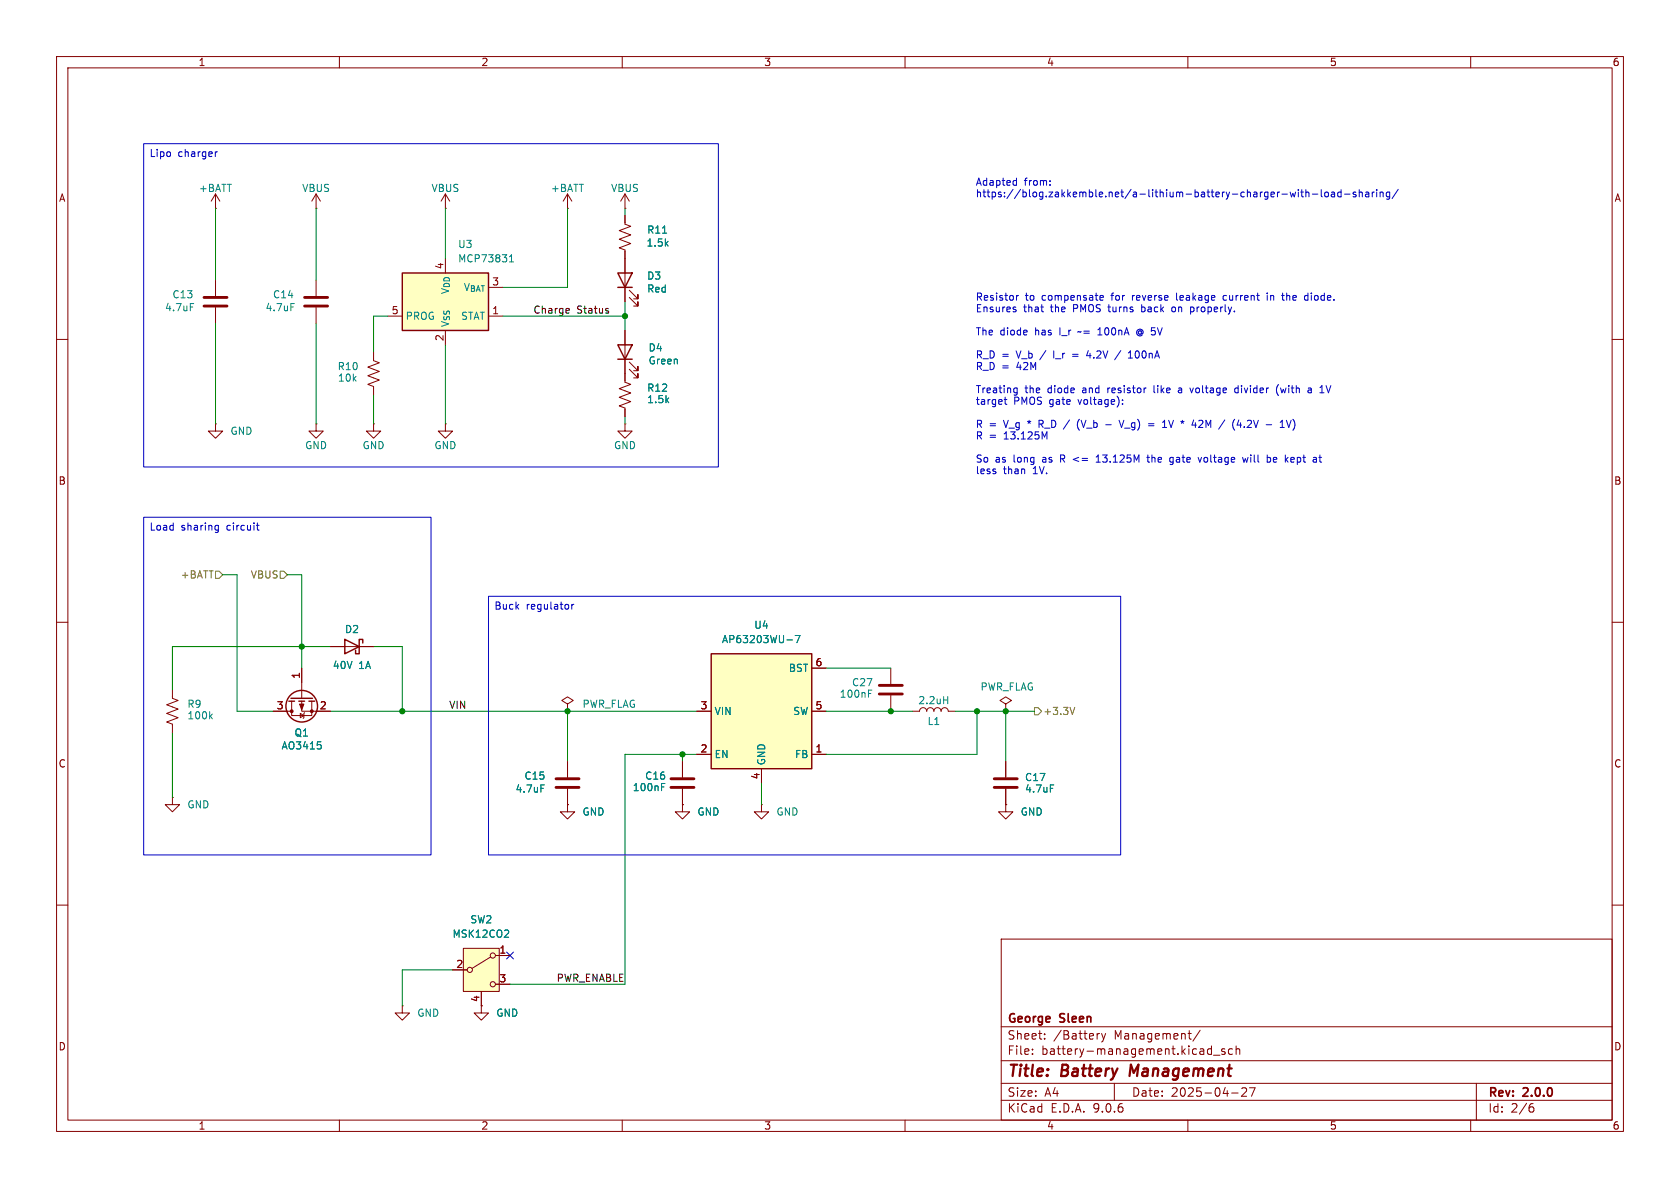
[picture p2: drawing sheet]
<svg xmlns="http://www.w3.org/2000/svg" width="297mm" height="210mm" viewBox="0 0 297 210" stroke-linecap="round" stroke-linejoin="round" font-family="sans-serif">
<path d="M0 0h297v210h-297z" fill="#fff" stroke="#fff" stroke-width=".18"/>
<g fill="none" stroke="#840000" stroke-width=".18">
<path d="M10 10h277v190h-277zM12 12h273v186h-273zM60 10v2M110 10v2M160 10v2M210 10v2M260 10v2M78.7 36.8h.1M78.7 34.3l-.7 1.3M78.7 34.3l.8 1.3M78.7 34.3v2.5M10 60h2"/>
<path d="M285 60h2M10 110h2M157.5 118.1v2.8M285 110h2M157.5 122.9v2.8M30.5 141v1.2h1.2l-1.2 1.3-1.3-1.3h1.3M30.5 141h.1M10 160h2M177 166h108v32h-108zM285 160h2M60 198v2M110 198v2"/>
<path d="M160 198v2M177 194.5h108M177 191.5h108M177 187.5h108M177 181.5h108M182.5 186.3v.1M182.5 185.5v.1M184.7 183.6v.1M184.7 182.8v.1M194.4 182.7l-.3 .1M194.7 182.7l.4 1M195.1 183.7l-.1 .4-.3 .1"/>
<path d="M195.5 182.7l-.4 1M197 191.5v3M210 198v2M210 182.7h.6M210.5 183.7h.1M212.2 182.1l-1.3 2M213.7 185.4l.5 .1M214.2 184.9v1.5M214.2 186.3l-.5 .1M214.5 186.5h1.2M216.5 185.5l-.3-.1-.2 .2v.2l.5 .2v.3h-.5M217.7 193.2h1.2"/>
<path d="M217.9 185.5l-.4-.1-.3 .3v.4l.1 .2h.6M218.5 185.5l.2-.1 .4 .1 .1 .9M218.5 184.9v1.5M219.5 192.4l.6-.1 .2 .1 .1 .3-.9 1.1h.9M220.9 192.3h1l-.7 1.5M260 198v2M261 191.5v6.5M270.6 195.7h.4l.2 .3-.1 .5-.5 .1M271 195.1l-.4 .1"/>
</g>
<path d="M199.9 188.2l-.2 2" fill="none" stroke="#840000" stroke-width=".4"/>
<path d="M155.4 121.2h4.1M155.4 122.7h4.1" fill="none" stroke="#840000" stroke-width=".51"/>
<path d="M153.5 122.6h.5" fill="none" stroke="#008484" stroke-width=".18"/>
<path d="M125.7 115.6h17.8v20.3h-17.8z" fill="#ffffc2"/>
<path d="M125.7 115.6h17.8v20.3h-17.8z" fill="none" stroke="#840000" stroke-width=".25"/>
<path d="M143.5 118.1h2.5M123.2 125.7h2.5M123.2 133.4h2.5M134.6 135.9v2.5M143.5 125.7h2.5M143.5 133.4h2.5M120.6 142.2v1.3h1.3l-1.3 1.3-1.2-1.3h1.2M120.6 142.2h.1M134.6 142.2v1.3h1.3l-1.3 1.3-1.3-1.3h1.3M134.6 142.2h.1M177.8 142.2v1.3h1.3l-1.3 1.3-1.3-1.3h1.3M177.8 142.2h.1" fill="none" stroke="#840000" stroke-width=".18"/>
<path d="M139.1 113.1h1M140.6 112.3h.8l-.5 1.3" fill="none" stroke="#008484" stroke-width=".18"/>
<path d="M71.1 48.3h15.3v10.1h-15.3z" fill="#ffffc2"/>
<path d="M71.1 48.3h15.3v10.1h-15.3zM61 113l2.5 1.3-2.5 1.3zM64.1 113.7v-.7h-.6v2.6h-.6v-.7" fill="none" stroke="#840000" stroke-width=".25"/>
<g fill="none" stroke="#840000" stroke-width=".18">
<path d="M55.9 36.8h.1M55.9 34.3l-.8 1.3M55.9 34.3l.7 1.3M55.9 34.3v2.5M110.5 36.8h.1M110.5 34.3l-.8 1.3M110.5 34.3l.8 1.3M110.5 34.3v2.5M68.6 55.9h2.5M78.7 58.4v2.6M86.4 55.9h2.5M58.4 114.3h7.6"/>
<path d="M30.5 121.9v1.5l1 .4-2 .8 2 .7-2 .8 2 .8-2 .7 1 .4v1.5"/>
</g>
<path d="M90.1 46.3h.7M90.1 45.4l.3-.4v1.3M37.2 126.6l.3 .5M37.5 126.2l-.4 .5" fill="none" stroke="#008484" stroke-width=".18"/>
<path d="M81.9 167.6h6.4v7.7h-6.4z" fill="#ffffc2"/>
<g fill="none" stroke="#840000" stroke-width=".18">
<path d="M38.1 36.8h.1M38.1 34.3v2.5M38.1 34.3l-.8 1.3M38.1 34.3l.8 1.3M100.3 36.8h.1M100.3 34.3v2.5M100.3 34.3l-.7 1.3M100.3 34.3l.8 1.3M110.5 38.1v1.5l1 .4-2 .8 2 .7-2 .8 2 .8-2 .7 1 .4v9.1M38.1 49.5v2.8M38.1 54.4v2.8M55.9 49.5v2.8"/>
<path d="M55.9 54.4v2.8M110.5 58.4v9.2l1 .3-2 .8 2 .8-2 .7 2 .8-2 .8 1 .3v1.6M111.3 52.6l1.5 1.5v-.8v.8h-.8M111.3 51.3l1.5 1.5v-.7v.7h-.8M38.1 74.9v1.3h1.3l-1.3 1.3-1.3-1.3h1.3M38.1 74.9h.1M55.9 74.9v1.3h1.2l-1.2 1.3-1.3-1.3h1.3M55.9 74.9h.1M66 62.2v1.6l1.1 .3-2.1 .8 2.1 .8-2.1 .7 2.1 .8-2.1 .7 1 .4v1.6M66 74.9v1.3h1.3l-1.3 1.3-1.2-1.3h1.2M66 74.9h.1M78.7 74.9v1.3h1.3l-1.3 1.3-1.2-1.3h1.2"/>
<path d="M78.7 74.9h.1M110.5 74.9v1.3h1.3l-1.3 1.3-1.3-1.3h1.3M110.5 74.9h.1M111.3 65.3l1.5 1.5v-.8v.8h-.8M111.3 64l1.5 1.5v-.7v.7h-.8M53.3 118.1v5.3M58.4 114.3h2.6M63.5 114.3h2.5M143.5 118.1h2.5M48.3 125.7h3.3M51.6 124v2.5h3.5v-2.5M53.1 126.1l.6 .4-.6 .4z"/>
<path d="M53.3 124v1.7h5.1M53.8 126l-.1 .1v.8l-.1 .1M100.3 124.5l1-.7-1-.6-1 .6 1 .7v1.2M100.3 125.7h.1M100.3 134.6v2.8M100.3 139.4v2.8M120.6 134.6v2.8M120.6 139.4v2.8M123.2 125.7h2.5M123.2 133.4h2.5M134.6 135.9v2.5M143.5 125.7h2.5"/>
<path d="M143.5 133.4h2.5M161.3 125.7h1.3a.64 .64 0 0 1 .6-.6 .64 .64 0 0 1 .6 .6 .64 .64 0 0 1 .7-.6 .64 .64 0 0 1 .6 .6 .64 .64 0 0 1 .6-.6 .64 .64 0 0 1 .7 .6 .64 .64 0 0 1 .6-.6 .64 .64 0 0 1 .6 .6h1.3M177.8 124.5l1-.7-1-.6-1 .6 1 .7v1.2M177.8 125.7h.1M177.8 134.6v2.8M177.8 139.4v2.8M100.3 142.2v1.3h1.3l-1.3 1.3-1.2-1.3h1.2M100.3 142.2h.1M120.6 142.2h.1M177.8 142.2h.1M71.1 177.8v1.3h1.3l-1.3 1.2-1.3-1.2h1.3M71.1 177.8h.1"/>
<path d="M80 171.5h2.5M81.9 167.6h6.4v7.7h-6.4zM85.1 175.3v3.8h1.3l-1.3 1.2-1.3-1.2h1.3M86.7 169.2l-3.3 2M87.6 168.9h2.6M87.6 174h2.6"/>
<circle cx="83.1" cy="171.5" r=".46"/>
<circle cx="87.1" cy="168.9" r=".46"/>
<circle cx="87.1" cy="174" r=".46"/>
</g>
<g fill="none" stroke="#008484" stroke-width=".18">
<path d="M33.6 53.7h.7M51.4 53.7h.6M117.1 41.2h.8M139.1 113.1h1M140.6 112.3h.8l-.5 1.3M56.1 131.1h.6M56.7 131.7l.1 .2-.1 .4M95.6 138.8h.6M117 139.1h.4M166.8 123.7h.7M167.5 123.1v1.3M185.7 138.8h.6"/>
<path d="M89.1 165.7h.8M89.9 164.5v.5"/>
</g>
<g fill="none" stroke="#840000" stroke-width=".25">
<path d="M109.2 48.3h2.6l-1.3 2.5zM109.2 50.8h2.6M109.2 61h2.6l-1.3 2.5zM109.2 63.5h2.6M51.1 124h1M51.4 123.4h3.8M52.8 124h1M54.6 124h1"/>
<circle cx="53.3" cy="124.8" r="2.79"/>
</g>
<g fill="#840000" stroke="#840000" stroke-width=".18">
<path d="M53 124.5h.7l-.4 1z"/>
<circle cx="51.6" cy="125.7" r=".25"/>
<circle cx="55.1" cy="125.7" r=".25"/>
</g>
<path d="M36.1 52.6h4M36.1 54.1h4M53.8 52.6h4.1M53.8 54.1h4.1M98.3 137.7h4.1M98.3 139.2h4.1M118.6 137.7h4.1M118.6 139.2h4.1M175.8 137.7h4M175.8 139.2h4" fill="none" stroke="#840000" stroke-width=".51"/>
<path d="M38.1 101h.6l.7 .6-.7 .6h-.6zM49.5 101h.7l.6 .6-.6 .6h-.7zM182.9 125.1h.6l.6 .6-.6 .7h-.6zM190 125l-.4 1.3" fill="none" stroke="#848400" stroke-width=".18"/>
<path d="M100.5 54.5l.2 .3-.7 .1M100.6 55.3l-.1 .1M107.4 54.9l.2 .2-.2 .3M107.4 54.5l.1 .1" fill="none" stroke="#000" stroke-width=".18"/>
<g fill="none" stroke="#008400" stroke-width=".18">
<path d="M38.1 36.8v12.7M55.9 36.8v12.7M78.7 36.8v8.9M100.3 36.8v14h-11.4M110.5 36.8v1.3M38.1 57.2v17.7M55.9 57.2v17.7M68.6 55.9h-2.6v6.3M88.9 55.9h21.6M110.5 53.3v5.1M66 69.9v5M78.7 61v13.9"/>
<path d="M110.5 73.7v1.2M39.4 101.6h2.5v24.1h6.4M50.8 101.6h2.5v16.5M58.4 114.3h-27.9v7.6M66 114.3h5.1v11.4M146 118.1h11.5M30.5 129.5v11.5M58.4 125.7h64.8M100.3 125.7v8.9M120.6 133.4v1.2M123.2 133.4h-12.7v40.6h-20.3M134.6 138.4v3.8"/>
<path d="M146 125.7h15.3M168.9 125.7h14M172.7 125.7v7.7h-26.7M177.8 125.7v8.9M80 171.5h-8.9v6.3"/>
</g>
<path d="M89.6 168.3l1.2 1.2M90.8 168.3l-1.2 1.2" fill="none" stroke="#000084" stroke-width=".18"/>
<g fill="none" stroke="#0000c2" stroke-width=".18">
<path d="M25.4 25.4h101.6v57.2h-101.6zM38.4 26.8l-.3 .3M179.3 31.9l.4 .1M179.7 31.5v1.3M179.7 32.7l-.4 .1M185.6 32.6v.2M185.6 32v.1M228.1 34l.2 .8 .3-.6 .2 .6 .2-.8M229.5 33.5v.2M229.5 34v.8M230 34h.4M230.1 33.5v1.1l.3 .2"/>
<path d="M230.9 34.1l.1-.1h.3l.1 .8M230.9 33.5v1.3M232 34.3h1M233.6 33.5v1.1l.2 .2M234.2 34.1l.2-.1 .4 .1 .1 .5-.2 .1-.3 .1-.2-.1zM235.4 34h.5v.8M235.9 34.3h-.4l-.2 .2 .2 .3 .4-.1M237.1 34h-.4l-.2 .2 .1 .5h.5M237.1 33.5v1.3M237.7 34.3h1M239.7 34h-.3l-.2 .1 .1 .2 .4 .1v.3h-.5M240.3 34.1l.2-.1h.3v.8"/>
<path d="M240.3 33.5v1.3M241.4 34h.5l.1 .8M242 34.3h-.4l-.2 .2 .2 .3 .4-.1M242.6 34v.8M243 34l-.4 .2M243.4 33.5v.2M243.4 34v.8M244 34.1l.2-.1h.3v.8M244 34v.8M245.7 34h-.4l-.2 .2 .1 .5h.5M245.7 34v1l-.3 .2h-.3M247.2 33.5l-1.1 1.6"/>
<path d="M179.3 54.7l.3 .1v.1l-.1 .2h-.3M179.3 54.3h.3M179.7 52.2v.9M180.1 52.2l-.4 .3M190.7 58.6l-.2 .1M194.1 59.2h.7M194.3 58.1l-.2 .2M194.5 52.4l.1-.2h.3l.2 .2v.1l-.6 .2M194.5 52.9l.1 .2 .4-.1M201.5 58.5l-.3 .2 .3 .4M201.5 58.2a.6 .6 0 0 0-.6 .6 .6 .6 0 0 0 .6 .6M201.8 53.8v1.3"/>
<path d="M201.8 55.1h.2M202 54.3h-.2M207.6 54.3h-.3l-.1 .2v.5l.4 .1M208 51.8v1.1l.2 .2M211 55l-.2 .1h-.3M216.7 52.2l-.4 .1-.1 .2 .1 .5 .4 .1M224 51.8v.1M224 52.2v.9M226.6 52.2h.5M226.8 53l.3 .1M230.9 52.2l.3 .1M231.2 53l-.3 .1"/>
<path d="M231.2 51.8v1.3M177.7 70.2v1.1l.3 .2M179.3 69.4h.5M179.3 68.6h.5M179.8 68.6v1l-.1 .2-.3 .1M184.7 77.2l.4-.9v1.3M189.6 62.6h1M189.6 63h1M190.8 74.1a1.46 1.46 0 0 0 0 1.9M192.4 62l-.3 .9h.8M195.5 75.1h1M197.8 74.3l.5 1.3 .4-1.3"/>
<path d="M198.1 62l-1 1.6M198.4 71.4v.1M198.4 70.7v.1M199.5 63.3h.7M199.5 62.4l.3-.4v1.3M203 74.9h1M203 75.3h1M204 68.2v1.1l.2 .1M205.5 75.6h.7M205.5 74.7l.4-.4v1.3M206.6 74.3l.4 1.3M208.7 68.6h-.3"/>
<path d="M208.8 68.9h-.3l-.2 .2 .1 .3h.4M211 68.6l-.3 .8M212.4 74.3l-.5 .1M212.6 74.8l-.7 .8h.8M218.9 68.6h-.4l-.2 .2 .1 .6h.5M218.9 68.2v1.2M219 74.2l-.3 .9h.8M219.3 74.7v.9M226 68a1.46 1.46 0 0 0 0 1.9M226.3 74.7l.4-.4v1.3M226.4 68.6l.2 .8M227.4 74.3l.4 1.3 .5-1.3"/>
<path d="M228.6 74.1a1.46 1.46 0 0 1 0 1.9M231.3 69.4h.5M231.3 68.6h.5v.8M231.8 68.9l-.5 .1M233.6 68.3l.1-.1v1.2M234.4 68.2l.5 1.2 .4-1.2M25.4 91.4h50.8v59.7h-50.8zM38.2 92.9h.4M38.6 92.9v1l-.1 .2h-.3M38.6 93.7h-.4M45.3 92.9h.5M45.5 92.4v1.1l.3 .2"/>
<path d="M193.8 81.7h.7M193.8 80.8l.4-.4v1.3M202.7 80.9h.5M202.9 80.4v1.1l.3 .2M206.9 81.6h.5M206.9 80.9h.5M207.4 80.9v1l-.2 .2h-.3M211.8 80.9l.3 .8 .3-.8M219.7 80.9l.2 .8 .3-.6 .2 .6 .2-.8M224.1 80.9h.4l.1 .2v.5l-.5 .1M225.5 80.9h-.2l-.2 .1 .1 .6 .3 .1M225.7 81.2l-.6 .1"/>
<path d="M228.3 81.6h.4M228.3 80.9h.3l.2 .1M228.8 81.2l-.6 .1M233.2 80.9h.4M233.3 80.4v1.1l.3 .2M86.4 105.4h111.7v45.7h-111.7zM101.1 106.8v.9M101.4 106.8l-.3 .3"/>
</g>
<g fill="#008400" stroke="#008400" stroke-width=".18">
<circle cx="172.7" cy="125.7" r=".46"/>
<circle cx="177.8" cy="125.7" r=".46"/>
<circle cx="157.5" cy="125.7" r=".46"/>
<circle cx="53.3" cy="114.3" r=".46"/>
<circle cx="71.1" cy="125.7" r=".46"/>
<circle cx="100.3" cy="125.7" r=".46"/>
<circle cx="120.6" cy="133.4" r=".46"/>
<circle cx="110.5" cy="55.9" r=".46"/>
</g>
<g font-size="2.8" fill="#840000">
<text x="178" y="190.9">Title:</text>
<text x="187.7" y="190.9">Battery</text>
<text x="200.6" y="190.9">Management</text>
</g>
<g font-size="2.1" fill="#840000">
<text x="178" y="184">Sheet:</text>
<text x="178" y="181.2">George</text>
<text x="186.2" y="184">/Battery</text>
<text x="187.5" y="181.2">Sleen</text>
<text x="197" y="184">Management/</text>
<text x="178" y="186.7">File:</text>
<text x="184.1" y="186.7">battery-management.kicad_sch</text>
<text x="178" y="196.9">KiCad</text>
<text x="178" y="194.1">Size:</text>
<text x="184.7" y="194.1">A4</text>
<text x="185.7" y="196.9">E.D.A.</text>
<text x="193.3" y="196.9">9.0.6</text>
<text x="200" y="194.1">Date:</text>
<text x="207" y="194.1">2025-04-27</text>
<text x="263" y="194.3">Rev:</text>
<text x="263" y="196.9">Id:</text>
<text x="267.1" y="196.9">2/6</text>
<text x="269.4" y="194.3">2.0.0</text>
</g>
<g font-size="1.8" fill="#840000">
<text x="35" y="11.9">1</text>
<text x="85" y="11.9">2</text>
<text x="135" y="11.9">3</text>
<text x="185" y="11.9">4</text>
<text x="235" y="11.9">5</text>
<text x="285" y="11.9">6</text>
<text x="10.3" y="35.9">A</text>
<text x="285.3" y="35.9">A</text>
<text x="78.5" y="47.7" transform="rotate(-90 78.5 47.7)">4</text>
<text x="86.9" y="50.5">3</text>
<text x="69.1" y="55.6">5</text>
<text x="86.9" y="55.6">1</text>
<text x="78.5" y="60.4" transform="rotate(-90 78.5 60.4)">2</text>
<text x="10.3" y="85.9">B</text>
<text x="285.3" y="85.9">B</text>
<text x="144.1" y="117.9">6</text>
<text x="48.8" y="125.5">3</text>
<text x="53.1" y="120.1" transform="rotate(-90 53.1 120.1)">1</text>
<text x="56.4" y="125.5">2</text>
<text x="123.8" y="125.5">3</text>
<text x="144.1" y="125.5">5</text>
<text x="10.3" y="135.9">C</text>
<text x="123.8" y="133.1">2</text>
<text x="134.4" y="137.9" transform="rotate(-90 134.4 137.9)">4</text>
<text x="144.1" y="133.1">1</text>
<text x="285.3" y="135.9">C</text>
<text x="80.6" y="171.2">2</text>
<text x="88.2" y="168.7">1</text>
<text x="88.2" y="173.7">3</text>
<text x="84.8" y="177.2" transform="rotate(-90 84.8 177.2)">4</text>
<text x="10.3" y="185.9">D</text>
<text x="285.3" y="185.9">D</text>
<text x="35" y="199.9">1</text>
<text x="85" y="199.9">2</text>
<text x="135" y="199.9">3</text>
<text x="185" y="199.9">4</text>
<text x="235" y="199.9">5</text>
<text x="285" y="199.9">6</text>
</g>
<g font-size="1.8" fill="#0000c2">
<text x="26.4" y="28.1">Lipo</text>
<text x="31.5" y="28.1">charger</text>
<text x="172.4" y="33.2">Adapted</text>
<text x="172.4" y="35.2">https://blog.zakkemble.net/a-lithium-battery-charger-with-load-sharing/</text>
<text x="181.1" y="33.2">from:</text>
<text x="172.4" y="53.5">Resistor</text>
<text x="181.3" y="53.5">to</text>
<text x="184.3" y="53.5">compensate</text>
<text x="196.8" y="53.5">for</text>
<text x="200.6" y="53.5">reverse</text>
<text x="208.6" y="53.5">leakage</text>
<text x="217.1" y="53.5">current</text>
<text x="225" y="53.5">in</text>
<text x="228" y="53.5">the</text>
<text x="232.1" y="53.5">diode.</text>
<text x="172.4" y="55.5">Ensures</text>
<text x="172.4" y="59.6">The</text>
<text x="176.8" y="59.6">diode</text>
<text x="181" y="55.5">that</text>
<text x="183.1" y="59.6">has</text>
<text x="185.9" y="55.5">the</text>
<text x="187.6" y="59.6">I_r</text>
<text x="190" y="55.5">PMOS turns</text>
<text x="191.1" y="59.6">~=</text>
<text x="194.8" y="59.6">100nA</text>
<text x="201.8" y="59.6">@ 5V</text>
<text x="202.4" y="55.5">back</text>
<text x="208" y="55.5">on</text>
<text x="211.5" y="55.5">properly.</text>
<text x="172.4" y="63.7">R_D =</text>
<text x="172.4" y="65.7">R_D =</text>
<text x="179.8" y="63.7">V_b /</text>
<text x="179.8" y="65.7">42M</text>
<text x="186.7" y="63.7">I_r</text>
<text x="193" y="63.7">4.2V</text>
<text x="200.8" y="63.7">100nA</text>
<text x="172.4" y="69.8">Treating</text>
<text x="172.4" y="71.9">target</text>
<text x="179.2" y="71.9">PMOS gate</text>
<text x="181.2" y="69.8">the</text>
<text x="185.3" y="69.8">diode</text>
<text x="190.9" y="71.9">voltage):</text>
<text x="191.6" y="69.8">and</text>
<text x="196.3" y="69.8">resistor</text>
<text x="204.6" y="69.8">like</text>
<text x="209.2" y="69.8">a</text>
<text x="211.5" y="69.8">voltage</text>
<text x="219.6" y="69.8">divider</text>
<text x="227.1" y="69.8">(with</text>
<text x="232.9" y="69.8">a</text>
<text x="172.4" y="76">R =</text>
<text x="177.6" y="76">V_g *</text>
<text x="184.1" y="76">R_D /</text>
<text x="191.3" y="76">(V_b</text>
<text x="199.2" y="76">V_g)</text>
<text x="207.2" y="76">1V</text>
<text x="210.7" y="76">*</text>
<text x="212.8" y="76">42M</text>
<text x="217.9" y="76">/</text>
<text x="220.4" y="76">(4.2V</text>
<text x="226.5" y="76">-</text>
<text x="172.4" y="78">R =</text>
<text x="172.4" y="82.1">So</text>
<text x="175.9" y="82.1">as</text>
<text x="177.6" y="78">13.125M</text>
<text x="179.3" y="82.1">long</text>
<text x="184.6" y="82.1">as</text>
<text x="187.9" y="82.1">R &lt;=</text>
<text x="194.7" y="82.1">13.125M</text>
<text x="203.9" y="82.1">the</text>
<text x="208.1" y="82.1">gate</text>
<text x="213.4" y="82.1">voltage</text>
<text x="221.4" y="82.1">will</text>
<text x="225.9" y="82.1">be</text>
<text x="229.3" y="82.1">kept</text>
<text x="172.4" y="84.1">less</text>
<text x="177.4" y="84.1">than</text>
<text x="182.7" y="84.1">1V.</text>
<text x="26.4" y="94.1">Load</text>
<text x="32" y="94.1">sharing</text>
<text x="40.2" y="94.1">circuit</text>
<text x="87.3" y="108.1">Buck</text>
<text x="93" y="108.1">regulator</text>
</g>
<g font-size="1.8" fill="#008484">
<text x="35.1" y="34.1">+BATT</text>
<text x="53.3" y="34.1">VBUS</text>
<text x="76.2" y="34.1">VBUS</text>
<text x="97.3" y="34.1">+BATT</text>
<text x="107.9" y="34.1">VBUS</text>
<text x="114.3" y="41.5">R11</text>
<text x="80.9" y="46.6">MCP73831</text>
<text x="80.9" y="44">U3</text>
<text x="114.2" y="43.8">1.5k</text>
<text x="30.4" y="52.9">C13</text>
<text x="48.2" y="52.9">C14</text>
<text x="81.8" y="51.7">V_{BAT}</text>
<text x="114.3" y="49.6">D3</text>
<text x="114.3" y="51.9">Red</text>
<text x="29.1" y="55.2">4.7uF</text>
<text x="46.8" y="55.2">4.7uF</text>
<text x="71.6" y="56.7">PROG</text>
<text x="79.6" y="57.9" transform="rotate(-90 79.6 57.9)">V_{SS}V_{DD}</text>
<text x="81.4" y="56.7">STAT</text>
<text x="59.6" y="65.6">R10</text>
<text x="114.6" y="62.3">D4</text>
<text x="114.6" y="64.6">Green</text>
<text x="59.6" y="67.7">10k</text>
<text x="114.3" y="71.5">1.5k</text>
<text x="114.3" y="69.4">R12</text>
<text x="40.6" y="77.1">GND</text>
<text x="53.8" y="79.6">GND</text>
<text x="64" y="79.6">GND</text>
<text x="76.7" y="79.6">GND</text>
<text x="108.5" y="79.6">GND</text>
<text x="60.9" y="112.1">D2</text>
<text x="127.5" y="113.9">AP63203WU-7</text>
<text x="133.2" y="111.4">U4</text>
<text x="58.7" y="118.5">40V</text>
<text x="63.4" y="118.5">1A</text>
<text x="139.4" y="119">BST</text>
<text x="33" y="125.3">R9</text>
<text x="102.9" y="125.3">PWR_FLAG</text>
<text x="148.4" y="123.5">100nF</text>
<text x="150.5" y="121.5">C27</text>
<text x="162.2" y="124.7">2.2uH</text>
<text x="173.2" y="122.3">PWR_FLAG</text>
<text x="33" y="127.4">100k</text>
<text x="52" y="130.4">Q1</text>
<text x="126.2" y="126.6">VIN</text>
<text x="140.1" y="126.6">SW</text>
<text x="163.9" y="128.4">L1</text>
<text x="49.7" y="132.7">AO3415</text>
<text x="126.2" y="134.2">EN</text>
<text x="135.5" y="135.4" transform="rotate(-90 135.5 135.4)">GND</text>
<text x="140.4" y="134.2">FB</text>
<text x="33" y="143.1">GND</text>
<text x="91" y="140.3">4.7uF</text>
<text x="92.6" y="138">C15</text>
<text x="111.8" y="140.1">100nF</text>
<text x="114" y="138">C16</text>
<text x="181.1" y="138.3">C17</text>
<text x="181.1" y="140.3">4.7uF</text>
<text x="102.9" y="144.4">GND</text>
<text x="123.2" y="144.4">GND</text>
<text x="137.2" y="144.4">GND</text>
<text x="180.3" y="144.4">GND</text>
<text x="79.9" y="166">MSK12CO2</text>
<text x="83.1" y="163.4">SW2</text>
<text x="73.7" y="179.9">GND</text>
<text x="87.6" y="179.9">GND</text>
</g>
<g font-size="1.8">
<text x="94.2" y="55.5">Charge</text>
<text x="102" y="55.5">Status</text>
<text x="79.3" y="125.4">VIN</text>
<text x="98.3" y="173.6">PWR_ENABLE</text>
</g>
<g font-size="1.8" fill="#848400">
<text x="31.8" y="102.5">+BATT</text>
<text x="44.2" y="102.5">VBUS</text>
<text x="184.3" y="126.6">+3.3V</text>
</g>
</svg>
